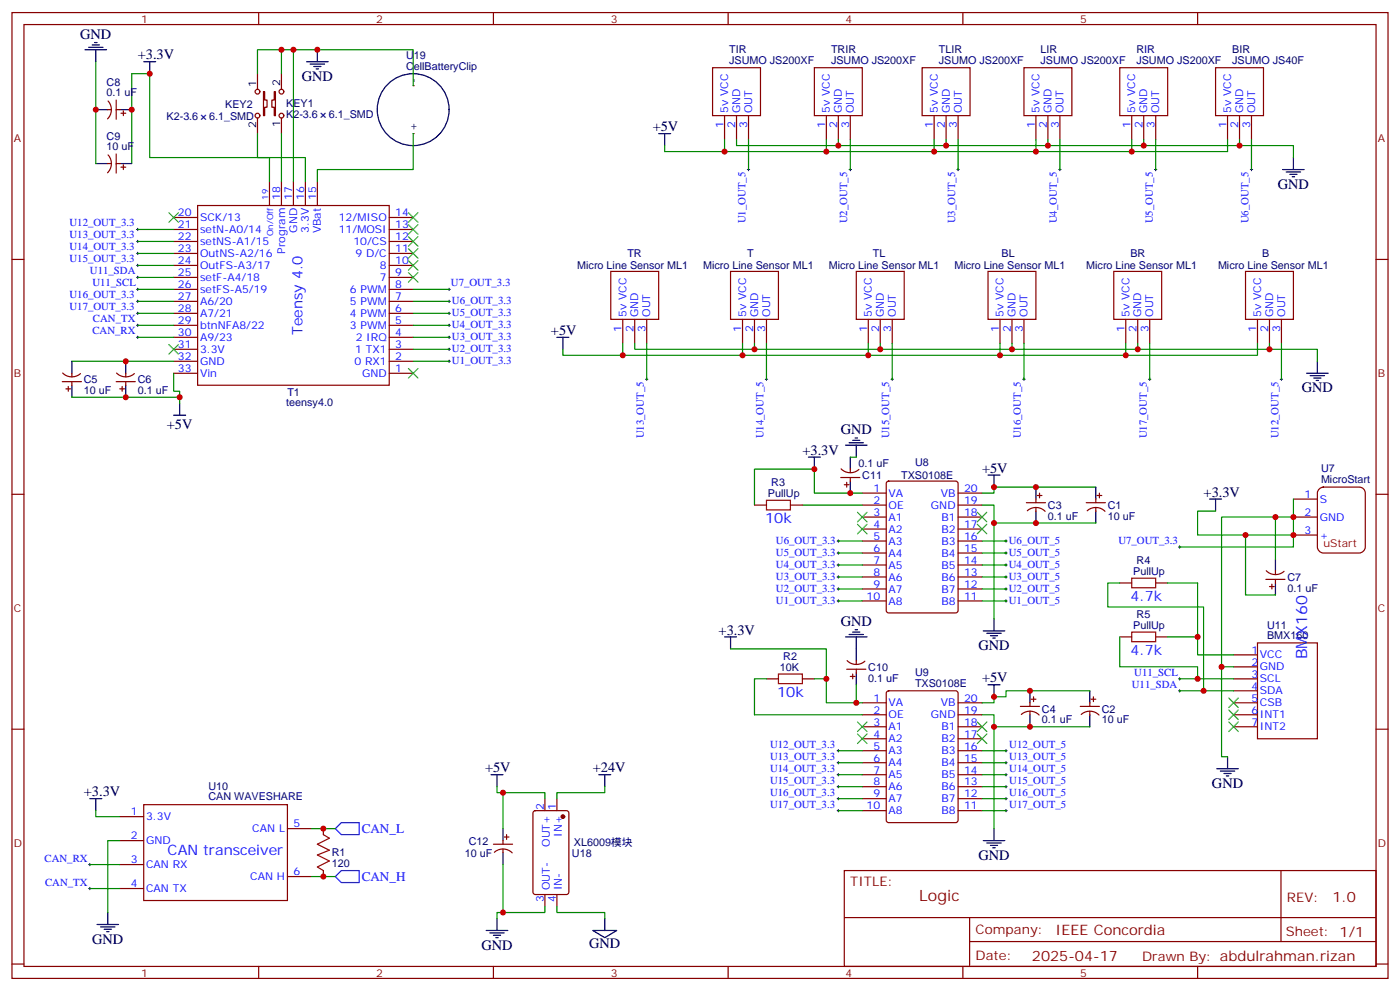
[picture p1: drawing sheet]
<svg xmlns="http://www.w3.org/2000/svg" width="412mm" height="292mm" viewBox="0 0 412 292" stroke-linecap="round" stroke-linejoin="round" font-family="sans-serif">
<g fill="none" stroke="#870000" stroke-width=".35">
<path d="M3.5 3.7h405.4v284.3h-405.4zM7.1 7.2h398.2v277.3h-398.2zM76.2 3.7v3.5M145.3 3.7v3.5M209.9 19.9h14.1v14.1h-14.1zM214.5 3.7v3.5M239.9 19.9h14.1v14.1h-14.1zM271.6 19.9h14.2v14.1h-14.2zM283.6 3.7v3.5M301.6 19.9h14.1v14.1h-14.1zM329.8 19.9h14.2v14.1h-14.2zM352.8 3.7v3.5"/>
<path d="M358.1 19.9h14.1v14.1h-14.1zM75.8 21.7v4.6M75.8 34.7v4.6M77.6 27h.4v2.5h.7v2.1h-.7v2.4h-.4zM80.8 27h.3v7h-.3v-2.4h-.7v-2.1h.7zM82.9 21.7v4.6M82.9 34.7v4.6M213.4 34v7.1M217 34v7.1M220.5 34v7.1M243.4 34v7.1M246.9 34v7.1"/>
<path d="M250.5 34v7.1M275.2 34v7.1M278.7 34v7.1M282.2 34v7.1M305.2 34v7.1M308.7 34v7.1M312.2 34v7.1M333.4 34v7.1M336.9 34v7.1M340.4 34v7.1M361.6 34v7.1M365.1 34v7.1"/>
<path d="M368.7 34v7.1M79.4 53.4v7.1M82.9 53.4v7.1M86.4 53.4v7.1M90 53.4v7.1M93.5 53.4v7.1M3.5 76.4h3.6M51.2 78.1h7M51.2 74.6h7M51.2 71.1h7M51.2 67.6h7M51.2 64h7"/>
<path d="M58.2 60.5h56.5v52.9h-56.5zM114.7 78.1h7M114.7 74.6h7M114.7 71.1h7M114.7 67.6h7M114.7 64h7M179.9 79.9h14.1v14.1h-14.1zM215.2 79.9h14.1v14.1h-14.1zM252.2 79.9h14.1v14.1h-14.1zM291 79.9h14.2v14.1h-14.2zM328.1 79.9h14.1v14.1h-14.1zM366.9 79.9h14.1v14.1h-14.1z"/>
<path d="M405.3 76.4h3.6M51.2 99.3h7M51.2 95.8h7M51.2 92.3h7M51.2 88.7h7M51.2 85.2h7M51.2 81.7h7M114.7 99.3h7M114.7 95.8h7M114.7 92.3h7M114.7 88.7h7M114.7 85.2h7"/>
<path d="M114.7 81.7h7M183.4 94v7.1M187 94v7.1M190.5 94v7.1M218.7 94v7.1M222.2 94v7.1M225.8 94v7.1M255.8 94v7.1M259.3 94v7.1M262.8 94v7.1M294.6 94v7.1M298.1 94v7.1"/>
<path d="M301.6 94v7.1M331.6 94v7.1M335.1 94v7.1M338.7 94v7.1M370.4 94v7.1M373.9 94v7.1M377.5 94v7.1M51.2 109.9h7M51.2 106.4h7M51.2 102.8h7M114.7 109.9h7M114.7 106.4h7"/>
<path d="M114.7 102.8h7M3.5 145.5h3.6M254 145.2h7.1M254 152.2h7.1M254 155.8h7.1M254 159.3h7.1M254 148.7h7.1M261.3 141.8l.5-.2h19.7l.7 .5v37.6l-.4 .7h-20l-.7-.4v-37.7zM282.2 145.2h7.1M282.2 152.2h7.1M282.2 155.8h7.1M282.2 159.3h7.1"/>
<path d="M282.2 148.7h7.1M381 152.2h7.1M381 146.9h7.1M381 157.5h7.1M388.6 143.9l1.2-.5h10.6a1.76 1.76 0 0 1 1.8 1.8v15.8a1.89 1.89 0 0 1-1.8 1.8h-10.6a1.89 1.89 0 0 1-1.7-1.8v-15.8zM405.3 145.5h3.6M254 162.8h7.1M254 166.3h7.1M254 169.9h7.1M254 173.4h7.1M254 176.9h7.1M282.2 162.8h7.1"/>
<path d="M282.2 166.3h7.1M282.2 169.9h7.1M282.2 173.4h7.1M282.2 176.9h7.1M363.4 192.8h7M363.4 196.3h7M363.4 199.8h7M370.4 189.3h17.7v28.2h-17.7zM3.5 214.7h3.6M254 206.9h7.1M254 214h7.1M254 217.5h7.1"/>
<path d="M254 210.4h7.1M261.3 203.6l.5-.2h19.7l.7 .4v37.7l-.4 .6-20 .1-.7-.5v-37.6zM282.2 206.9h7.1M282.2 214h7.1M282.2 217.5h7.1M282.2 210.4h7.1M363.4 206.9h7M363.4 214h7M363.4 210.4h7M363.4 203.4h7M405.3 214.7h3.6M42.3 236.9h42.4v28.2h-42.4z"/>
<path d="M157.2 238.9l.5-.2h9.2l.6 .4 .1 23.5-.5 .7h-9.4l-.7-.4v-23.5zM160.5 235.1v3.6M164 235.1v3.6M254 221h7.1M254 224.5h7.1M254 228.1h7.1M254 231.6h7.1M254 235.1h7.1M254 238.7h7.1M282.2 221h7.1M282.2 224.5h7.1M282.2 228.1h7.1"/>
<path d="M282.2 231.6h7.1M282.2 235.1h7.1M282.2 238.7h7.1M35.3 240.4h7M35.3 247.5h7M35.3 254.5h7M84.7 243.9h7M84.7 258.1h7M248.7 256.3h156.6v28.2h-156.6zM377.3 256.3v20.9M35.3 261.6h7M160.5 263.3v3.6"/>
<path d="M164 263.3v3.6M248.7 270.1h156.5M285.6 277.2h119.6M285.6 270.1v14.2M3.5 283.8h3.6M76.2 284.5v3.5M145.3 284.5v3.5M214.5 284.5v3.5M283.6 284.5v3.5M352.8 284.5v3.5M405.3 283.8h3.6"/>
<circle cx="75.8" cy="27" r=".71"/>
<circle cx="75.8" cy="34" r=".71"/>
<circle cx="82.9" cy="27" r=".71"/>
<circle cx="82.9" cy="34" r=".71"/>
</g>
<circle cx="165.8" cy="240.4" r=".53" fill="#870000" stroke="#870000" stroke-width=".35"/>
<g fill="none" stroke="#000" stroke-width=".35">
<path d="M194 39.3h3.6M195.8 39.3v3.6M377.8 49.9h6.4M378.9 50.6h4.2M379.9 51.3h2.2M380.6 52h.8M381 46.4v3.5M164 99.3h3.6M165.8 99.3v3.5M384.9 109.9h6.3M385.9 110.6h4.3M387 111.3h2.1"/>
<path d="M387.7 112h.7M388.1 106.4v3.5M238.1 134.6h3.6M239.9 134.6v3.5M291 139.9h3.6M292.8 139.9v3.5M356.3 146.9h3.5M358.1 146.9v3.6M213.4 187.5h3.6M215.2 187.5v3.5M289.6 185.7h6.4M290.7 186.4h4.2"/>
<path d="M291.7 187.1h2.2M292.5 187.9h.7M292.8 182.2v3.5M291 201.6h3.6M292.8 201.6v3.5M144.6 228.1h3.6M146.4 228.1v3.5M176.4 228.1h3.5M178.2 228.1v3.5M358.4 226.3h6.4M359.5 227h4.2M360.5 227.7h2.2"/>
<path d="M361.2 228.4h.7M361.6 222.8v3.5M289.6 247.5h6.4M290.7 248.2h4.2M291.7 248.9h2.2M292.5 249.6h.7M292.8 243.9v3.6M143.2 273.9h6.4M144.3 274.6h4.2M145.3 275.3h2.2M146 276h.8M146.4 270.4v3.5"/>
<path d="M174.6 273.9h7.1l-3.5 2.1zM178.2 270.4v3.5"/>
<circle cx="121.7" cy="32.3" r="10.6"/>
</g>
<g fill="none" stroke="#008700" stroke-width=".35">
<path d="M213.4 41.1v3.5h-17.6v-1.7M217 41.1v1.8h29.9M243.4 41.1v3.5h-30M246.9 41.1v1.8h31.8M275.2 41.1v3.5h-31.8M278.7 41.1v1.8h30M305.2 41.1v3.5h-30M308.7 41.1v1.8h28.2M333.4 41.1v3.5h-28.2M336.9 41.1v1.8h28.2M361.6 41.1v3.5h-28.2M365.1 41.1v1.8h15.9v3.5"/>
<path d="M183.4 101.1v3.5h-17.6v-1.8M187 101.1v1.7h35.2M218.7 101.1v3.5h-35.3M222.2 101.1v1.7h37.1M255.8 101.1v3.5h-37.1M259.3 101.1v1.7h38.8M294.6 101.1v3.5h-38.8M298.1 101.1v1.7h37M331.6 101.1v3.5h-37M335.1 101.1v1.7h38.8M370.4 101.1v3.5h-38.8M373.9 101.1v1.7h14.2v3.6"/>
<path d="M236.4 148.7h17.6M254 145.2h-14.1v-7.1h-17.7v10.6M289.3 148.7h3.5v33.5M322.8 143.4h-30v1.8h-3.5M358.1 150.5h-5.3v7h28.2M381 152.2h-21.2v70.6h1.8M352.8 171.6v21.2h10.6M215.2 191h28.2v15.9h10.6M359.8 196.3h3.6M222.2 210.4h31.8M289.3 210.4h3.5v33.5M292.8 205.1v1.8h-3.5"/>
<path d="M146.4 231.6v1.8h14.1v1.7M178.2 231.6v1.8h-14.2v1.7M160.5 266.9v1.7h-14.1v1.8M164 266.9v1.7h14.2v1.8"/>
</g>
<g fill="#870000">
<circle cx="121.7" cy="39.3" r=".18"/>
<circle cx="121.7" cy="25.2" r=".18"/>
</g>
<g fill="none" stroke="#008700" stroke-width=".35">
<path d="M28.2 18.2v30M82.9 14.6v7.1M86.4 14.6h35.3v10.6M75.8 39.3v7.1h3.6v7M75.8 21.7v-7.1h10.6v38.8M82.9 39.3v14.1M121.7 39.3v10.6h-28.2v3.5M38.8 48.2v-26.5h5.3v24.7h45.9v7M220.5 41.1v8.8M250.5 41.1v8.8M282.2 41.1v8.8M312.2 41.1v8.8"/>
<path d="M340.4 41.1v8.8M368.7 41.1v8.8M40.6 67.6h10.6M40.6 71.1h10.6M40.6 74.6h10.6M40.6 78.1h10.6M40.6 99.3h10.6M40.6 95.8h10.6M40.6 81.7h10.6M40.6 85.2h10.6M40.6 88.7h10.6M40.6 92.3h10.6"/>
<path d="M121.7 99.3h10.6M121.7 95.8h10.6M121.7 85.2h10.6M121.7 88.7h10.6M121.7 92.3h10.6M21.2 106.4h30M21.2 116.9h31.7M51.2 109.9v5.3h1.7v3.5M121.7 106.4h10.6M121.7 102.8h10.6M190.5 101.1v10.6M225.8 101.1v10.6"/>
<path d="M262.8 101.1v10.6M301.6 101.1v10.6M338.7 101.1v10.6M377.5 101.1v10.6M250.5 134.6h1.7M246.9 159.3h7.1M289.3 159.3h7M292.8 154h30M366.9 157.5v17.7h8.8M375.7 152.2v12.4M381 146.9v14.1h-33.5M246.9 176.9h7.1"/>
<path d="M246.9 173.4h7.1M246.9 169.9h7.1M246.9 166.3h7.1M246.9 162.8h7.1M289.3 176.9h7M289.3 173.4h7M289.3 169.9h7M289.3 166.3h7M289.3 162.8h7M329.8 171.6h-3.5v7.1h28.2v24.7M344 171.6h8.8M225.8 199.8h-3.6v10.6"/>
<path d="M239.9 199.8h3.5M329.8 187.5v8.8h23v3.5M344 187.5h8.8M347.5 199.8h15.9M252.2 201.6v5.3M292.8 214h28.2M321 203.4h-24.7v1.7h-3.5M347.5 203.4h15.9M28.2 238.7v1.7h7.1M148.2 233.4v10.5M246.9 238.7h7.1M246.9 235.1h7.1"/>
<path d="M246.9 231.6h7.1M246.9 228.1h7.1M246.9 224.5h7.1M246.9 221h7.1M289.3 238.7h7M289.3 235.1h7M289.3 231.6h7M289.3 228.1h7M289.3 224.5h7M289.3 221h7M26.5 254.5h8.8M35.3 247.5h-3.6v21.1"/>
<path d="M91.7 243.9h7.1M91.7 258.1h7.1M148.2 254.5v14.1M26.5 261.6h8.8"/>
</g>
<g fill="none" stroke="#000" stroke-width=".35">
<path d="M25 14.6h6.4M26.1 13.9h4.2M27.2 13.2h2.1M27.9 12.5h.7M28.2 14.6v3.6M42.3 18.2h3.6M44.1 18.2v3.5M90.3 18.2h6.4M91.4 18.9h4.2M92.4 19.6h2.1M93.5 14.6v3.6M28.2 32.3h3.5"/>
<path d="M35.3 32.3h3.5M93.1 20.3h.7M28.2 48.2h3.5M35.3 48.2h3.5M21.2 106.4v3.5M21.2 113.4v3.5M37 106.4v3.5M37 113.4v3.5M52.9 118.7v3.5M51.2 122.2h3.5M249.1 131.1h6.3M250.1 130.4h4.3"/>
<path d="M250.5 134.6v3.5M251.2 129.6h2.1M251.9 128.9h.7M252.2 131.1v3.5M250.5 141.6v3.6M305.2 143.4v3.5M305.2 150.5v3.5M322.8 143.4v3.5M322.8 150.5v3.5M375.7 164.6v3.5M375.7 171.6v3.6M249.1 187.5h6.3"/>
<path d="M250.1 186.8h4.3M251.2 186.1h2.1M251.9 185.4h.7M252.2 187.5v7.1M252.2 198.1v3.5M303.4 203.4v3.5M303.4 210.4v3.6M321 203.4v3.5M321 210.4v3.6M26.5 235.1h3.5M28.2 235.1v3.6M148.2 243.9v3.6"/>
<path d="M148.2 251v3.5M28.6 272.2h6.3M29.6 272.9h4.3M30.7 273.6h2.1M31.4 274.3h.7M31.7 268.6v3.6"/>
</g>
<path d="M98.8 243.9l1.7-1.7h5.3v3.5h-5.3zM98.8 258.1l1.7-1.8h5.3v3.5h-5.3z" fill="none" stroke="#00f" stroke-width=".35"/>
<path d="M225.8 147.3h7v2.8h-7zM333.4 170.2h7v2.8h-7zM229.3 198.4h7.1v2.9h-7.1zM333.4 186.1h7v2.8h-7zM95.2 245.7l1.8 1.1-3.5 1.7 3.5 1.8-3.5 1.4 3.5 1.8-3.5 1.7 1.7 1.1" fill="none" stroke="#a10000" stroke-width=".35"/>
<g fill="none" stroke="#870000" stroke-width=".35">
<path d="M31.7 32.3h1.1M31.8 29.7a3.8 3.8 0 0 1-.1 5.3M34.2 29.5v5.6M34.2 32.3h1.1M35.6 33.3h1.4M36.3 32.6v1.4M31.7 48.2h1.1M31.8 45.6a3.8 3.8 0 0 1-.1 5.3M34.2 45.3v5.7M34.2 48.2h1.1M35.6 49.2h1.4M36.3 48.5v1.4"/>
<path d="M18.3 112.4h5.7M18.5 109.8a3.8 3.8 0 0 0 5.2 .2M19.4 114.5h1.4M20.1 113.8v1.4M21.2 109.9v1M21.2 112.4v1M34.2 112.4h5.7M34.3 109.8a3.8 3.8 0 0 0 5.3 .2M35.3 114.5h1.4M36 113.8v1.4M37 109.9v1M37 112.4v1"/>
<path d="M247.8 138a3.8 3.8 0 0 0 5.2 .2M250.5 138.1v1.1M222.2 148.7h3.6M232.8 148.7h3.6M247.6 140.6h5.7M248.7 142.7h1.4M249.4 142v1.4M250.5 140.6v1M302.3 148h5.7M302.6 150.4a3.8 3.8 0 0 1 5.3 .1M305.2 146.9v1.1M305.2 149.4v1.1"/>
<path d="M305.5 145.9h1.4M306.2 145.2v1.4M320 148h5.6M320.3 150.4a3.8 3.8 0 0 1 5.2 .1M322.8 146.9v1.1M322.8 149.4v1.1M323.1 145.9h1.5M323.8 145.2v1.4M329.8 171.6h3.6M340.4 171.6h3.6M372.9 170.6h5.6M373 168a3.8 3.8 0 0 0 5.2 .2"/>
<path d="M373.9 172.7h1.5M374.6 172v1.4M375.7 168.1v1.1M375.7 170.6v1M225.8 199.8h3.5M236.4 199.8h3.5M249.4 197h5.7M249.5 194.5a3.8 3.8 0 0 0 5.3 .1M250.5 199.1h1.4M251.2 198.4v1.4M252.2 194.6v1M252.2 197v1.1"/>
<path d="M329.8 187.5h3.6M340.4 187.5h3.6M300.6 208h5.6M300.9 210.3a3.8 3.8 0 0 1 5.2 .2M303.4 206.9v1.1M303.4 209.4v1M303.7 205.8h1.5M304.4 205.1v1.5M318.2 208h5.6M318.5 210.3a3.8 3.8 0 0 1 5.2 .2M321 206.9v1.1M321 209.4v1"/>
<path d="M321.4 205.8h1.4M322.1 205.1v1.5M95.2 243.9v1.8M95.2 256.3v1.8M145.3 248.5h5.7M145.6 250.9a3.8 3.8 0 0 1 5.3 .2M148.2 247.5v1M148.2 249.9v1.1M148.5 246.4h1.4M149.2 245.7v1.4"/>
</g>
<g fill="none" stroke="#000" stroke-width=".29">
<path d="M220.1 49.9h.7M220.5 49.6v.7M250.1 49.9h.7M250.5 49.6v.7M281.9 49.9h.7M282.2 49.6v.7M311.9 49.9h.7M312.2 49.6v.7M340.1 49.9h.7M340.4 49.6v.7M368.3 49.9h.7M368.7 49.6v.7"/>
<path d="M40.2 67.6h.7M40.2 78.1h.7M40.2 74.6h.7M40.2 71.1h.7M40.6 67.2v.7M40.6 70.7v.7M40.6 74.3v.7M40.6 77.8v.7M40.2 95.8h.7M40.2 99.3h.7M40.2 85.2h.7M40.2 81.7h.7"/>
<path d="M40.2 92.3h.7M40.2 88.7h.7M40.6 81.3v.7M40.6 84.8v.7M40.6 88.4v.7M40.6 91.9v.7M40.6 95.4v.7M40.6 99v.7M131.9 95.8h.7M131.9 99.3h.7M131.9 85.2h.7M131.9 92.3h.7"/>
<path d="M131.9 88.7h.7M132.3 84.8v.7M132.3 88.4v.7M132.3 91.9v.7M132.3 95.4v.7M132.3 99v.7M131.9 102.8h.7M131.9 106.4h.7M132.3 102.5v.7M132.3 106v.7M190.1 111.7h.8M190.5 111.3v.7"/>
<path d="M225.4 111.7h.7M225.8 111.3v.7M262.5 111.7h.7M262.8 111.3v.7M301.3 111.7h.7M301.6 111.3v.7M338.3 111.7h.7M338.7 111.3v.7M377.1 111.7h.7M377.5 111.3v.7M246.6 159.3h.7M246.9 158.9v.7"/>
<path d="M296 159.3h.7M296.3 158.9v.7M246.6 176.9h.7M246.6 173.4h.7M246.6 169.9h.7M246.6 166.3h.7M246.6 162.8h.7M246.9 162.5v.7M246.9 166v.7M246.9 169.5v.7M246.9 173v.7M246.9 176.6v.7"/>
<path d="M296 176.9h.7M296 173.4h.7M296 169.9h.7M296 166.3h.7M296 162.8h.7M296.3 162.5v.7M296.3 166v.7M296.3 169.5v.7M296.3 173v.7M296.3 176.6v.7M347.1 161h.7M347.5 160.7v.7"/>
<path d="M347.1 199.8h.7M347.5 199.5v.7M347.1 203.4h.7M347.5 203v.7M246.6 235.1h.7M246.6 238.7h.7M246.6 231.6h.7M246.6 228.1h.7M246.6 224.5h.7M246.6 221h.7M246.9 220.7v.7M246.9 224.2v.7"/>
<path d="M246.9 227.7v.7M246.9 231.2v.8M246.9 234.8v.7M246.9 238.3v.7M296 235.1h.7M296 238.7h.7M296 231.6h.7M296 228.1h.7M296 224.5h.7M296 221h.7M296.3 220.7v.7M296.3 224.2v.7"/>
<path d="M296.3 227.7v.7M296.3 231.2v.8M296.3 234.8v.7M296.3 238.3v.7M26.1 254.5h.7M26.5 254.2v.7M26.1 261.6h.7M26.5 261.2v.7"/>
</g>
<g fill="none" stroke="#3c3" stroke-width=".35">
<path d="M49.7 62.6l2.9 2.8M52.6 62.6l-2.9 2.8M120.3 62.6l2.8 2.8M120.3 66.1l2.8 2.9M120.3 69.7l2.8 2.8M120.3 73.2l2.8 2.8M120.3 76.7l2.8 2.9M123.1 62.6l-2.8 2.8M123.1 66.1l-2.8 2.9M123.1 69.7l-2.8 2.8M123.1 73.2l-2.8 2.8M123.1 76.7l-2.8 2.9"/>
<path d="M120.3 80.3l2.8 2.8M123.1 80.3l-2.8 2.8M49.7 101.4l2.9 2.8M52.6 101.4l-2.9 2.8M120.3 108.5l2.8 2.8M123.1 108.5l-2.8 2.8M252.6 150.8l2.8 2.8M252.6 154.3l2.8 2.9M255.4 150.8l-2.8 2.8M255.4 154.3l-2.8 2.9M287.9 150.8l2.8 2.8M287.9 154.3l2.8 2.9"/>
<path d="M290.7 150.8l-2.8 2.8M290.7 154.3l-2.8 2.9M252.6 212.5l2.8 2.9M252.6 216.1l2.8 2.8M255.4 212.5l-2.8 2.9M255.4 216.1l-2.8 2.8M287.9 212.5l2.8 2.9M287.9 216.1l2.8 2.8M290.7 212.5l-2.8 2.9M290.7 216.1l-2.8 2.8M361.9 205.5l2.9 2.8M361.9 209l2.9 2.8"/>
<path d="M361.9 212.5l2.9 2.9M364.8 205.5l-2.9 2.8M364.8 209l-2.9 2.8M364.8 212.5l-2.9 2.9"/>
</g>
<g fill="#c00">
<circle cx="213.4" cy="44.6" r=".88"/>
<circle cx="243.4" cy="44.6" r=".88"/>
<circle cx="275.2" cy="44.6" r=".88"/>
<circle cx="305.2" cy="44.6" r=".88"/>
<circle cx="333.4" cy="44.6" r=".88"/>
<circle cx="365.1" cy="42.9" r=".88"/>
<circle cx="336.9" cy="42.9" r=".88"/>
<circle cx="308.7" cy="42.9" r=".88"/>
<circle cx="278.7" cy="42.9" r=".88"/>
<circle cx="246.9" cy="42.9" r=".88"/>
<circle cx="183.4" cy="104.6" r=".88"/>
<circle cx="218.7" cy="104.6" r=".88"/>
<circle cx="255.8" cy="104.6" r=".88"/>
<circle cx="294.6" cy="104.6" r=".88"/>
<circle cx="331.6" cy="104.6" r=".88"/>
<circle cx="373.9" cy="102.8" r=".88"/>
<circle cx="335.1" cy="102.8" r=".88"/>
<circle cx="298.1" cy="102.8" r=".88"/>
<circle cx="259.3" cy="102.8" r=".88"/>
<circle cx="222.3" cy="102.8" r=".88"/>
<circle cx="82.9" cy="14.6" r=".88"/>
<circle cx="86.4" cy="14.6" r=".88"/>
<circle cx="95.3" cy="243.9" r=".88"/>
<circle cx="95.3" cy="258.1" r=".88"/>
<circle cx="93.5" cy="14.6" r=".88"/>
<circle cx="243.4" cy="199.8" r=".88"/>
<circle cx="292.8" cy="143.4" r=".88"/>
<circle cx="292.8" cy="154" r=".88"/>
<circle cx="292.8" cy="205.1" r=".88"/>
<circle cx="292.8" cy="214" r=".88"/>
<circle cx="37" cy="106.4" r=".88"/>
<circle cx="52.9" cy="116.9" r=".88"/>
<circle cx="37" cy="116.9" r=".88"/>
<circle cx="38.8" cy="32.3" r=".88"/>
<circle cx="28.2" cy="32.3" r=".88"/>
<circle cx="44.1" cy="21.7" r=".88"/>
<circle cx="252.2" cy="206.9" r=".88"/>
<circle cx="239.9" cy="138.1" r=".88"/>
<circle cx="250.5" cy="145.2" r=".88"/>
<circle cx="352.8" cy="199.8" r=".88"/>
<circle cx="352.8" cy="187.5" r=".88"/>
<circle cx="354.5" cy="203.4" r=".88"/>
<circle cx="381" cy="157.5" r=".88"/>
<circle cx="381" cy="152.2" r=".88"/>
<circle cx="366.9" cy="157.5" r=".88"/>
<circle cx="375.7" cy="152.2" r=".88"/>
<circle cx="359.8" cy="196.3" r=".88"/>
<circle cx="303.4" cy="203.4" r=".88"/>
<circle cx="303.4" cy="214" r=".88"/>
<circle cx="305.2" cy="143.4" r=".88"/>
<circle cx="305.2" cy="154" r=".88"/>
<circle cx="148.2" cy="233.4" r=".88"/>
<circle cx="148.2" cy="268.6" r=".88"/>
</g>
<text font-size="4.6" fill="#00f" x="385.1" y="194.1" transform="rotate(-90 385.1 194.1)">BMX160</text>
<text font-size="4.6" fill="#800" x="270.8" y="265.3">Logic</text>
<g font-size="4.2">
<text x="23.6" y="11.4">GND</text>
<text x="40.6" y="17.5">+3.3V</text>
<text x="88.9" y="23.8">GND</text>
<text x="192.3" y="38.6">+5V</text>
<text x="376.4" y="55.6">GND</text>
<text x="162.3" y="98.6">+5V</text>
<text x="383.5" y="115.5">GND</text>
<text x="49.1" y="126.2">+5V</text>
<text x="247.6" y="127.8">GND</text>
<text x="236.4" y="133.9">+3.3V</text>
<text x="289.3" y="139.2">+5V</text>
<text x="354.5" y="146.2">+3.3V</text>
<text x="247.6" y="184.3">GND</text>
<text x="211.7" y="186.8">+3.3V</text>
<text x="288.2" y="191.4">GND</text>
<text x="289.3" y="200.9">+5V</text>
<text x="142.9" y="227.4">+5V</text>
<text x="174.6" y="227.4">+24V</text>
<text x="357" y="232">GND</text>
<text x="24.7" y="234.4">+3.3V</text>
<text x="288.2" y="253.1">GND</text>
<text x="27.2" y="277.8">GND</text>
<text x="141.8" y="279.6">GND</text>
<text x="173.6" y="279.2">GND</text>
</g>
<g font-size="4.2" fill="#00f">
<text x="89.1" y="98.7" transform="rotate(-90 89.1 98.7)">Teensy 4.0</text>
<text x="225.4" y="153.9">10k</text>
<text x="333" y="176.8">4.7k</text>
<text x="333" y="192.7">4.7k</text>
<text x="228.9" y="205">10k</text>
<text x="49.4" y="251.7">CAN transceiver</text>
</g>
<g font-size="4.2" fill="#800">
<text x="392.5" y="265.6">1.0</text>
<text x="310.9" y="275.1">IEEE Concordia</text>
<text x="304" y="282.9">2025-04-17</text>
</g>
<g font-size="3.9" fill="#00f">
<text x="106.5" y="245.2">CAN_L</text>
<text x="106.5" y="259.4">CAN_H</text>
</g>
<g font-size="3.9" fill="#800">
<text x="250.5" y="260.9">TITLE:</text>
<text x="379.1" y="265.6">REV:</text>
<text x="287.4" y="275.1">Company:</text>
<text x="378.7" y="275.7">Sheet: 1/1</text>
<text x="287.4" y="282.8">Date:</text>
<text x="336.4" y="282.8">Drawn By: abdulrahman.rizan</text>
</g>
<g font-size="3.2" fill="#800">
<text x="41.6" y="6.7">1</text>
<text x="110.8" y="6.7">2</text>
<text x="179.9" y="6.7">3</text>
<text x="249.1" y="6.7">4</text>
<text x="318.2" y="6.7">5</text>
<text x="4.1" y="41.8">A</text>
<text x="405.9" y="41.8">A</text>
<text x="4.1" y="110.9">B</text>
<text x="405.9" y="110.9">B</text>
<text x="4.1" y="180.1">C</text>
<text x="405.9" y="180.1">C</text>
<text x="4.1" y="249.2">D</text>
<text x="405.9" y="249.2">D</text>
<text x="41.6" y="287.5">1</text>
<text x="110.8" y="287.5">2</text>
<text x="179.9" y="287.5">3</text>
<text x="249.1" y="287.5">4</text>
<text x="318.2" y="287.5">5</text>
</g>
<g font-size="3.2" fill="#000080">
<text x="119.6" y="17.5">U19</text>
<text x="214.8" y="15.6">TIR</text>
<text x="244.8" y="15.6">TRIR</text>
<text x="276.5" y="15.6">TLIR</text>
<text x="306.5" y="15.6">LIR</text>
<text x="334.7" y="15.6">RIR</text>
<text x="363" y="15.6">BIR</text>
<text x="119.6" y="20.6">CellBatteryClip</text>
<text x="214.8" y="18.9">JSUMO JS200XF</text>
<text x="244.8" y="18.9">JSUMO JS200XF</text>
<text x="276.5" y="18.9">JSUMO JS200XF</text>
<text x="306.5" y="18.9">JSUMO JS200XF</text>
<text x="334.7" y="18.9">JSUMO JS200XF</text>
<text x="363" y="18.9">JSUMO JS40F</text>
<text x="31.4" y="28.4">0.1 uF</text>
<text x="31.4" y="25.3">C8</text>
<text x="49.1" y="35.2">K2-3.6</text>
<text x="61.6" y="35.2">6.1_SMD</text>
<text x="66.3" y="31.7">KEY2</text>
<text x="84.3" y="34.8">K2-3.6</text>
<text x="84.3" y="31.6">KEY1</text>
<text x="96.8" y="34.8">6.1_SMD</text>
<text x="31.4" y="41.2">C9</text>
<text x="31.4" y="44.3">10 uF</text>
<text x="184.8" y="75.6">TR</text>
<text x="220.1" y="75.6">T</text>
<text x="257.1" y="75.6">TL</text>
<text x="295.1" y="75.7">BL</text>
<text x="333" y="75.6">BR</text>
<text x="371.8" y="75.6">B</text>
<text x="170.1" y="79.3">Micro Line Sensor ML1</text>
<text x="207.1" y="79.3">Micro Line Sensor ML1</text>
<text x="244.1" y="79.3">Micro Line Sensor ML1</text>
<text x="281.2" y="79.3">Micro Line Sensor ML1</text>
<text x="320" y="79.3">Micro Line Sensor ML1</text>
<text x="358.8" y="79.3">Micro Line Sensor ML1</text>
<text x="24.7" y="112.8">C5</text>
<text x="40.6" y="112.8">C6</text>
<text x="24.7" y="116">10 uF</text>
<text x="40.6" y="116">0.1 uF</text>
<text x="84.3" y="119.7">teensy4.0</text>
<text x="84.6" y="116.6">T1</text>
<text x="252.9" y="137.5">0.1 uF</text>
<text x="269.5" y="137.3">U8</text>
<text x="227.2" y="143">R3</text>
<text x="254" y="141">C11</text>
<text x="265.4" y="141.1">TXS0108E</text>
<text x="389.1" y="142.2">MicroStart</text>
<text x="389.1" y="139">U7</text>
<text x="226.2" y="146.3">PullUp</text>
<text x="308.7" y="149.8">C3</text>
<text x="326.3" y="149.9">C1</text>
<text x="308.7" y="153">0.1 uF</text>
<text x="326.3" y="153">10 uF</text>
<text x="334.8" y="165.9">R4</text>
<text x="333.8" y="169.2">PullUp</text>
<text x="379.2" y="171">C7</text>
<text x="379.2" y="174.2">0.1 uF</text>
<text x="333.8" y="185.1">PullUp</text>
<text x="334.8" y="181.8">R5</text>
<text x="373.3" y="185">U11</text>
<text x="373.3" y="188.2">BMX160</text>
<text x="229.7" y="197.4">10K</text>
<text x="230.7" y="194.2">R2</text>
<text x="255.8" y="197.5">C10</text>
<text x="255.8" y="200.6">0.1 uF</text>
<text x="269.5" y="202.2">TXS0108E</text>
<text x="269.5" y="199">U9</text>
<text x="306.9" y="209.8">C4</text>
<text x="324.6" y="209.8">C2</text>
<text x="306.9" y="213">0.1 uF</text>
<text x="324.6" y="213">10 uF</text>
<text x="61.4" y="232.5">U10</text>
<text x="61.4" y="235.7">CAN WAVESHARE</text>
<text x="138.1" y="248.6">C12</text>
<text x="169" y="249.2">XL6009模块</text>
<text x="97.7" y="255.3">120</text>
<text x="97.7" y="252.1">R1</text>
<text x="136.9" y="252.2">10 uF</text>
<text x="168.5" y="252.4">U18</text>
</g>
<g font-size="3.2">
<text x="75.5" y="25.6" transform="rotate(-90 75.5 25.6)">1</text>
<text x="82.5" y="25.2" transform="rotate(-90 82.5 25.2)">2</text>
<text x="122.8" y="24.5" transform="rotate(-90 122.8 24.5)">-</text>
<text x="75.5" y="37.8" transform="rotate(-90 75.5 37.8)">2</text>
<text x="82.5" y="37.5" transform="rotate(-90 82.5 37.5)">1</text>
<text x="122.8" y="38.6" transform="rotate(-90 122.8 38.6)">+</text>
</g>
<g font-size="3.2" fill="#00f">
<text x="214.5" y="33.3" transform="rotate(-90 214.5 33.3)">5v VCC</text>
<text x="218" y="33.3" transform="rotate(-90 218 33.3)">GND</text>
<text x="221.5" y="33.3" transform="rotate(-90 221.5 33.3)">OUT</text>
<text x="244.5" y="33.3" transform="rotate(-90 244.5 33.3)">5v VCC</text>
<text x="248" y="33.3" transform="rotate(-90 248 33.3)">GND</text>
<text x="251.5" y="33.3" transform="rotate(-90 251.5 33.3)">OUT</text>
<text x="276.2" y="33.3" transform="rotate(-90 276.2 33.3)">5v VCC</text>
<text x="279.8" y="33.3" transform="rotate(-90 279.8 33.3)">GND</text>
<text x="283.3" y="33.3" transform="rotate(-90 283.3 33.3)">OUT</text>
<text x="306.2" y="33.3" transform="rotate(-90 306.2 33.3)">5v VCC</text>
<text x="309.7" y="33.3" transform="rotate(-90 309.7 33.3)">GND</text>
<text x="313.3" y="33.3" transform="rotate(-90 313.3 33.3)">OUT</text>
<text x="334.4" y="33.3" transform="rotate(-90 334.4 33.3)">5v VCC</text>
<text x="338" y="33.3" transform="rotate(-90 338 33.3)">GND</text>
<text x="341.5" y="33.3" transform="rotate(-90 341.5 33.3)">OUT</text>
<text x="362.7" y="33.3" transform="rotate(-90 362.7 33.3)">5v VCC</text>
<text x="366.2" y="33.3" transform="rotate(-90 366.2 33.3)">GND</text>
<text x="369.7" y="33.3" transform="rotate(-90 369.7 33.3)">OUT</text>
<text x="213.1" y="37.8" transform="rotate(-90 213.1 37.8)">1</text>
<text x="216.6" y="37.8" transform="rotate(-90 216.6 37.8)">2</text>
<text x="220.1" y="37.8" transform="rotate(-90 220.1 37.8)">3</text>
<text x="243.1" y="37.8" transform="rotate(-90 243.1 37.8)">1</text>
<text x="246.6" y="37.8" transform="rotate(-90 246.6 37.8)">2</text>
<text x="250.1" y="37.8" transform="rotate(-90 250.1 37.8)">3</text>
<text x="274.8" y="37.8" transform="rotate(-90 274.8 37.8)">1</text>
<text x="278.3" y="37.8" transform="rotate(-90 278.3 37.8)">2</text>
<text x="281.9" y="37.8" transform="rotate(-90 281.9 37.8)">3</text>
<text x="304.8" y="37.8" transform="rotate(-90 304.8 37.8)">1</text>
<text x="308.3" y="37.8" transform="rotate(-90 308.3 37.8)">2</text>
<text x="311.9" y="37.8" transform="rotate(-90 311.9 37.8)">3</text>
<text x="333" y="37.8" transform="rotate(-90 333 37.8)">1</text>
<text x="336.5" y="37.8" transform="rotate(-90 336.5 37.8)">2</text>
<text x="340.1" y="37.8" transform="rotate(-90 340.1 37.8)">3</text>
<text x="361.2" y="37.8" transform="rotate(-90 361.2 37.8)">1</text>
<text x="364.8" y="37.8" transform="rotate(-90 364.8 37.8)">2</text>
<text x="368.3" y="37.8" transform="rotate(-90 368.3 37.8)">3</text>
<text x="82.5" y="58.7" transform="rotate(-90 82.5 58.7)">18</text>
<text x="86.1" y="58.7" transform="rotate(-90 86.1 58.7)">17</text>
<text x="89.6" y="58.7" transform="rotate(-90 89.6 58.7)">16</text>
<text x="93.1" y="58.7" transform="rotate(-90 93.1 58.7)">15</text>
<text x="52.4" y="63.7">20</text>
<text x="58.9" y="65.1">SCK/13</text>
<text x="99.8" y="65.1">12/MISO</text>
<text x="116.4" y="63.7">14</text>
<text x="219.6" y="65.8" transform="rotate(-90 219.6 65.8)">U1_OUT_5</text>
<text x="249.6" y="65.8" transform="rotate(-90 249.6 65.8)">U2_OUT_5</text>
<text x="281.3" y="65.8" transform="rotate(-90 281.3 65.8)">U3_OUT_5</text>
<text x="311.3" y="65.8" transform="rotate(-90 311.3 65.8)">U4_OUT_5</text>
<text x="339.5" y="65.8" transform="rotate(-90 339.5 65.8)">U5_OUT_5</text>
<text x="367.8" y="65.8" transform="rotate(-90 367.8 65.8)">U6_OUT_5</text>
<text x="20.5" y="66.7">U12_OUT_3.3</text>
<text x="20.5" y="70.2">U13_OUT_3.3</text>
<text x="52.4" y="70.7">22</text>
<text x="52.4" y="67.2">21</text>
<text x="58.9" y="68.6">setN-A0/14</text>
<text x="87.5" y="68.5" transform="rotate(-90 87.5 68.5)">GND</text>
<text x="91" y="68.6" transform="rotate(-90 91 68.6)">3.3V</text>
<text x="94.5" y="68.7" transform="rotate(-90 94.5 68.7)">VBat</text>
<text x="99.8" y="68.6">11/MOSI</text>
<text x="116.4" y="67.2">13</text>
<text x="116.4" y="70.7">12</text>
<text x="20.5" y="77.3">U15_OUT_3.3</text>
<text x="20.5" y="73.7">U14_OUT_3.3</text>
<text x="52.4" y="77.8">24</text>
<text x="52.4" y="74.3">23</text>
<text x="58.9" y="75.7">OutNS-A2/16</text>
<text x="58.9" y="72.1">setNS-A1/15</text>
<text x="84" y="74.7" transform="rotate(-90 84 74.7)">Program</text>
<text x="104.1" y="72.1">10/CS</text>
<text x="104.7" y="75.7">9 D/C</text>
<text x="116.4" y="74.3">11</text>
<text x="116.4" y="77.8">10</text>
<text x="26.5" y="80.8">U11_SDA</text>
<text x="52.4" y="81.3">25</text>
<text x="58.9" y="82.7">setF-A4/18</text>
<text x="58.9" y="79.2">OutFS-A3/17</text>
<text x="111.9" y="79.2">8</text>
<text x="111.9" y="82.7">7</text>
<text x="116.4" y="81.3">9</text>
<text x="20.5" y="87.8">U16_OUT_3.3</text>
<text x="27.2" y="84.3">U11_SCL</text>
<text x="52.4" y="88.4">27</text>
<text x="52.4" y="84.8">26</text>
<text x="58.9" y="89.8">A6/20</text>
<text x="58.9" y="86.3">setFS-A5/19</text>
<text x="103.1" y="86.3">6 PWM</text>
<text x="103.1" y="89.8">5 PWM</text>
<text x="116.4" y="84.8">8</text>
<text x="116.4" y="88.4">7</text>
<text x="132.8" y="84.3">U7_OUT_3.3</text>
<text x="133.1" y="89.6">U6_OUT_3.3</text>
<text x="20.5" y="91.4">U17_OUT_3.3</text>
<text x="27.4" y="94.9">CAN_TX</text>
<text x="52.4" y="95.4">29</text>
<text x="52.4" y="91.9">28</text>
<text x="58.9" y="93.3">A7/21</text>
<text x="103.1" y="93.3">4 PWM</text>
<text x="116.4" y="91.9">6</text>
<text x="116.4" y="95.4">5</text>
<text x="133.1" y="93.1">U5_OUT_3.3</text>
<text x="184.5" y="93.3" transform="rotate(-90 184.5 93.3)">5v VCC</text>
<text x="188" y="93.3" transform="rotate(-90 188 93.3)">GND</text>
<text x="191.6" y="93.3" transform="rotate(-90 191.6 93.3)">OUT</text>
<text x="219.8" y="93.3" transform="rotate(-90 219.8 93.3)">5v VCC</text>
<text x="223.3" y="93.3" transform="rotate(-90 223.3 93.3)">GND</text>
<text x="226.8" y="93.3" transform="rotate(-90 226.8 93.3)">OUT</text>
<text x="256.8" y="93.3" transform="rotate(-90 256.8 93.3)">5v VCC</text>
<text x="260.3" y="93.3" transform="rotate(-90 260.3 93.3)">GND</text>
<text x="263.9" y="93.3" transform="rotate(-90 263.9 93.3)">OUT</text>
<text x="295.6" y="93.3" transform="rotate(-90 295.6 93.3)">5v VCC</text>
<text x="299.2" y="93.3" transform="rotate(-90 299.2 93.3)">GND</text>
<text x="302.7" y="93.3" transform="rotate(-90 302.7 93.3)">OUT</text>
<text x="332.7" y="93.3" transform="rotate(-90 332.7 93.3)">5v VCC</text>
<text x="336.2" y="93.3" transform="rotate(-90 336.2 93.3)">GND</text>
<text x="339.7" y="93.3" transform="rotate(-90 339.7 93.3)">OUT</text>
<text x="371.5" y="93.3" transform="rotate(-90 371.5 93.3)">5v VCC</text>
<text x="375" y="93.3" transform="rotate(-90 375 93.3)">GND</text>
<text x="378.5" y="93.3" transform="rotate(-90 378.5 93.3)">OUT</text>
<text x="27.2" y="98.4">CAN_RX</text>
<text x="52.4" y="99">30</text>
<text x="58.9" y="100.4">A9/23</text>
<text x="58.9" y="96.8">btnNFA8/22</text>
<text x="103.1" y="96.8">3 PWM</text>
<text x="104.8" y="100.4">2 IRQ</text>
<text x="116.4" y="99">4</text>
<text x="133.1" y="96.6">U4_OUT_3.3</text>
<text x="133.1" y="100.2">U3_OUT_3.3</text>
<text x="183.1" y="97.8" transform="rotate(-90 183.1 97.8)">1</text>
<text x="186.6" y="97.8" transform="rotate(-90 186.6 97.8)">2</text>
<text x="190.1" y="97.8" transform="rotate(-90 190.1 97.8)">3</text>
<text x="218.4" y="97.8" transform="rotate(-90 218.4 97.8)">1</text>
<text x="221.9" y="97.8" transform="rotate(-90 221.9 97.8)">2</text>
<text x="225.4" y="97.8" transform="rotate(-90 225.4 97.8)">3</text>
<text x="255.4" y="97.8" transform="rotate(-90 255.4 97.8)">1</text>
<text x="258.9" y="97.8" transform="rotate(-90 258.9 97.8)">2</text>
<text x="262.5" y="97.8" transform="rotate(-90 262.5 97.8)">3</text>
<text x="294.2" y="97.8" transform="rotate(-90 294.2 97.8)">1</text>
<text x="297.7" y="97.8" transform="rotate(-90 297.7 97.8)">2</text>
<text x="301.3" y="97.8" transform="rotate(-90 301.3 97.8)">3</text>
<text x="331.3" y="97.8" transform="rotate(-90 331.3 97.8)">1</text>
<text x="334.8" y="97.8" transform="rotate(-90 334.8 97.8)">2</text>
<text x="338.3" y="97.8" transform="rotate(-90 338.3 97.8)">3</text>
<text x="370.1" y="97.8" transform="rotate(-90 370.1 97.8)">1</text>
<text x="373.6" y="97.8" transform="rotate(-90 373.6 97.8)">2</text>
<text x="377.1" y="97.8" transform="rotate(-90 377.1 97.8)">3</text>
<text x="52.4" y="106">32</text>
<text x="52.4" y="102.5">31</text>
<text x="58.9" y="107.4">GND</text>
<text x="58.9" y="103.9">3.3V</text>
<text x="104.4" y="107.4">0 RX1</text>
<text x="104.7" y="103.9">1 TX1</text>
<text x="116.4" y="102.5">3</text>
<text x="116.4" y="106">2</text>
<text x="133.1" y="103.7">U2_OUT_3.3</text>
<text x="133.1" y="107.2">U1_OUT_3.3</text>
<text x="52.4" y="109.5">33</text>
<text x="58.9" y="110.9">Vin</text>
<text x="106.7" y="110.9">GND</text>
<text x="116.4" y="109.5">1</text>
<text x="189.6" y="129.1" transform="rotate(-90 189.6 129.1)">U13_OUT_5</text>
<text x="224.9" y="129.1" transform="rotate(-90 224.9 129.1)">U14_OUT_5</text>
<text x="261.9" y="129.1" transform="rotate(-90 261.9 129.1)">U15_OUT_5</text>
<text x="300.7" y="129.1" transform="rotate(-90 300.7 129.1)">U16_OUT_5</text>
<text x="337.8" y="129.1" transform="rotate(-90 337.8 129.1)">U17_OUT_5</text>
<text x="376.6" y="129.1" transform="rotate(-90 376.6 129.1)">U12_OUT_5</text>
<text x="257.3" y="144.8">1</text>
<text x="257.3" y="148.3">2</text>
<text x="261.8" y="146.2">VA</text>
<text x="261.8" y="149.8">OE</text>
<text x="274.2" y="149.8">GND</text>
<text x="277.2" y="146.2">VB</text>
<text x="284" y="144.8">20</text>
<text x="284" y="148.3">19</text>
<text x="384.3" y="146.6">1</text>
<text x="388.8" y="148">S</text>
<text x="257.3" y="151.9">3</text>
<text x="257.3" y="155.4">4</text>
<text x="261.8" y="153.3">A1</text>
<text x="277.3" y="153.3">B1</text>
<text x="284" y="155.4">17</text>
<text x="284" y="151.9">18</text>
<text x="384.3" y="151.9">2</text>
<text x="388.8" y="153.3">GND</text>
<text x="228.6" y="160.1">U6_OUT_3.3</text>
<text x="257.3" y="158.9">5</text>
<text x="261.8" y="156.8">A2</text>
<text x="261.8" y="160.3">A3</text>
<text x="277.3" y="160.3">B3</text>
<text x="277.3" y="156.8">B2</text>
<text x="284" y="158.9">16</text>
<text x="297.2" y="160.1">U6_OUT_5</text>
<text x="329.4" y="160.2">U7_OUT_3.3</text>
<text x="384.3" y="157.2">3</text>
<text x="388.8" y="158.6">+</text>
<text x="228.6" y="167.2">U4_OUT_3.3</text>
<text x="228.6" y="163.7">U5_OUT_3.3</text>
<text x="257.3" y="162.5">6</text>
<text x="257.3" y="166">7</text>
<text x="261.8" y="163.9">A4</text>
<text x="261.8" y="167.4">A5</text>
<text x="277.3" y="167.4">B5</text>
<text x="277.3" y="163.9">B4</text>
<text x="284" y="166">14</text>
<text x="284" y="162.5">15</text>
<text x="297.2" y="167.2">U4_OUT_5</text>
<text x="297.2" y="163.7">U5_OUT_5</text>
<text x="228.6" y="170.7">U3_OUT_3.3</text>
<text x="257.3" y="169.5">8</text>
<text x="257.3" y="173">9</text>
<text x="261.8" y="170.9">A6</text>
<text x="277.3" y="170.9">B6</text>
<text x="284" y="173">12</text>
<text x="284" y="169.5">13</text>
<text x="297.2" y="170.7">U3_OUT_5</text>
<text x="228.6" y="177.8">U1_OUT_3.3</text>
<text x="228.6" y="174.2">U2_OUT_3.3</text>
<text x="255.3" y="176.6">10</text>
<text x="261.8" y="174.4">A7</text>
<text x="261.8" y="178">A8</text>
<text x="277.3" y="174.4">B7</text>
<text x="277.3" y="178">B8</text>
<text x="284" y="176.6">11</text>
<text x="297.2" y="177.8">U1_OUT_5</text>
<text x="297.2" y="174.2">U2_OUT_5</text>
<text x="368.7" y="192.4">1</text>
<text x="368.7" y="196">2</text>
<text x="371.1" y="193.9">VCC</text>
<text x="371.1" y="197.4">GND</text>
<text x="333.4" y="202.5">U11_SDA</text>
<text x="334.1" y="199">U11_SCL</text>
<text x="368.7" y="199.5">3</text>
<text x="368.7" y="203">4</text>
<text x="371.1" y="200.9">SCL</text>
<text x="257.3" y="206.6">1</text>
<text x="261.8" y="208">VA</text>
<text x="277.2" y="208">VB</text>
<text x="284" y="206.6">20</text>
<text x="368.7" y="206.6">5</text>
<text x="371.1" y="204.4">SDA</text>
<text x="371.1" y="208">CSB</text>
<text x="257.3" y="213.6">3</text>
<text x="257.3" y="210.1">2</text>
<text x="261.8" y="215">A1</text>
<text x="261.8" y="211.5">OE</text>
<text x="274.2" y="211.5">GND</text>
<text x="277.3" y="215">B1</text>
<text x="284" y="213.6">18</text>
<text x="284" y="210.1">19</text>
<text x="368.7" y="210.1">6</text>
<text x="368.7" y="213.6">7</text>
<text x="371.1" y="211.5">INT1</text>
<text x="371.1" y="215">INT2</text>
<text x="226.9" y="220.1">U12_OUT_3.3</text>
<text x="257.3" y="217.1">4</text>
<text x="257.3" y="220.7">5</text>
<text x="261.8" y="218.5">A2</text>
<text x="277.3" y="218.5">B2</text>
<text x="284" y="220.7">16</text>
<text x="284" y="217.1">17</text>
<text x="297.3" y="220.1">U12_OUT_5</text>
<text x="226.9" y="227.2">U14_OUT_3.3</text>
<text x="226.9" y="223.7">U13_OUT_3.3</text>
<text x="257.3" y="224.2">6</text>
<text x="257.3" y="227.7">7</text>
<text x="261.8" y="222.1">A3</text>
<text x="261.8" y="225.6">A4</text>
<text x="277.3" y="225.6">B4</text>
<text x="277.3" y="222.1">B3</text>
<text x="284" y="227.7">14</text>
<text x="284" y="224.2">15</text>
<text x="297.3" y="223.7">U13_OUT_5</text>
<text x="297.3" y="227.2">U14_OUT_5</text>
<text x="226.9" y="230.7">U15_OUT_3.3</text>
<text x="257.3" y="231.2">8</text>
<text x="261.8" y="229.1">A5</text>
<text x="261.8" y="232.7">A6</text>
<text x="277.3" y="232.7">B6</text>
<text x="277.3" y="229.1">B5</text>
<text x="284" y="231.2">13</text>
<text x="297.3" y="230.7">U15_OUT_5</text>
<text x="160.2" y="238.5" transform="rotate(-90 160.2 238.5)">2</text>
<text x="163.7" y="238.5" transform="rotate(-90 163.7 238.5)">1</text>
<text x="226.9" y="234.2">U16_OUT_3.3</text>
<text x="226.9" y="237.8">U17_OUT_3.3</text>
<text x="255.3" y="238.3">10</text>
<text x="257.3" y="234.8">9</text>
<text x="261.8" y="236.2">A7</text>
<text x="261.8" y="239.7">A8</text>
<text x="277.3" y="236.2">B7</text>
<text x="277.3" y="239.7">B8</text>
<text x="284" y="234.8">12</text>
<text x="284" y="238.3">11</text>
<text x="297.3" y="237.8">U17_OUT_5</text>
<text x="297.3" y="234.2">U16_OUT_5</text>
<text x="38.6" y="240.1">1</text>
<text x="43" y="241.5">3.3V</text>
<text x="74.3" y="245">CAN L</text>
<text x="86.4" y="243.6">5</text>
<text x="38.6" y="247.1">2</text>
<text x="43" y="248.5">GND</text>
<text x="161.9" y="249.3" transform="rotate(-90 161.9 249.3)">OUT+</text>
<text x="165.5" y="246.3" transform="rotate(-90 165.5 246.3)">IN+</text>
<text x="13.1" y="253.6">CAN_RX</text>
<text x="38.6" y="254.2">3</text>
<text x="43" y="255.6">CAN RX</text>
<text x="86.4" y="257.7">6</text>
<text x="13.3" y="260.7">CAN_TX</text>
<text x="38.6" y="261.2">4</text>
<text x="43" y="262.6">CAN TX</text>
<text x="73.7" y="259.1">CAN H</text>
<text x="161.9" y="262" transform="rotate(-90 161.9 262)">OUT-</text>
<text x="165.5" y="262" transform="rotate(-90 165.5 262)">IN-</text>
<text x="160.2" y="265.5" transform="rotate(-90 160.2 265.5)">3</text>
<text x="163.7" y="265.5" transform="rotate(-90 163.7 265.5)">4</text>
</g>
<text font-size="3.2" fill="#900" x="389.8" y="161">uStart</text>
<g font-size="2.5" fill="#00f">
<text x="79" y="58.7" transform="rotate(-90 79 58.7)">19</text>
<text x="80.4" y="69.5" transform="rotate(-90 80.4 69.5)">On/Off</text>
</g>
</svg>
